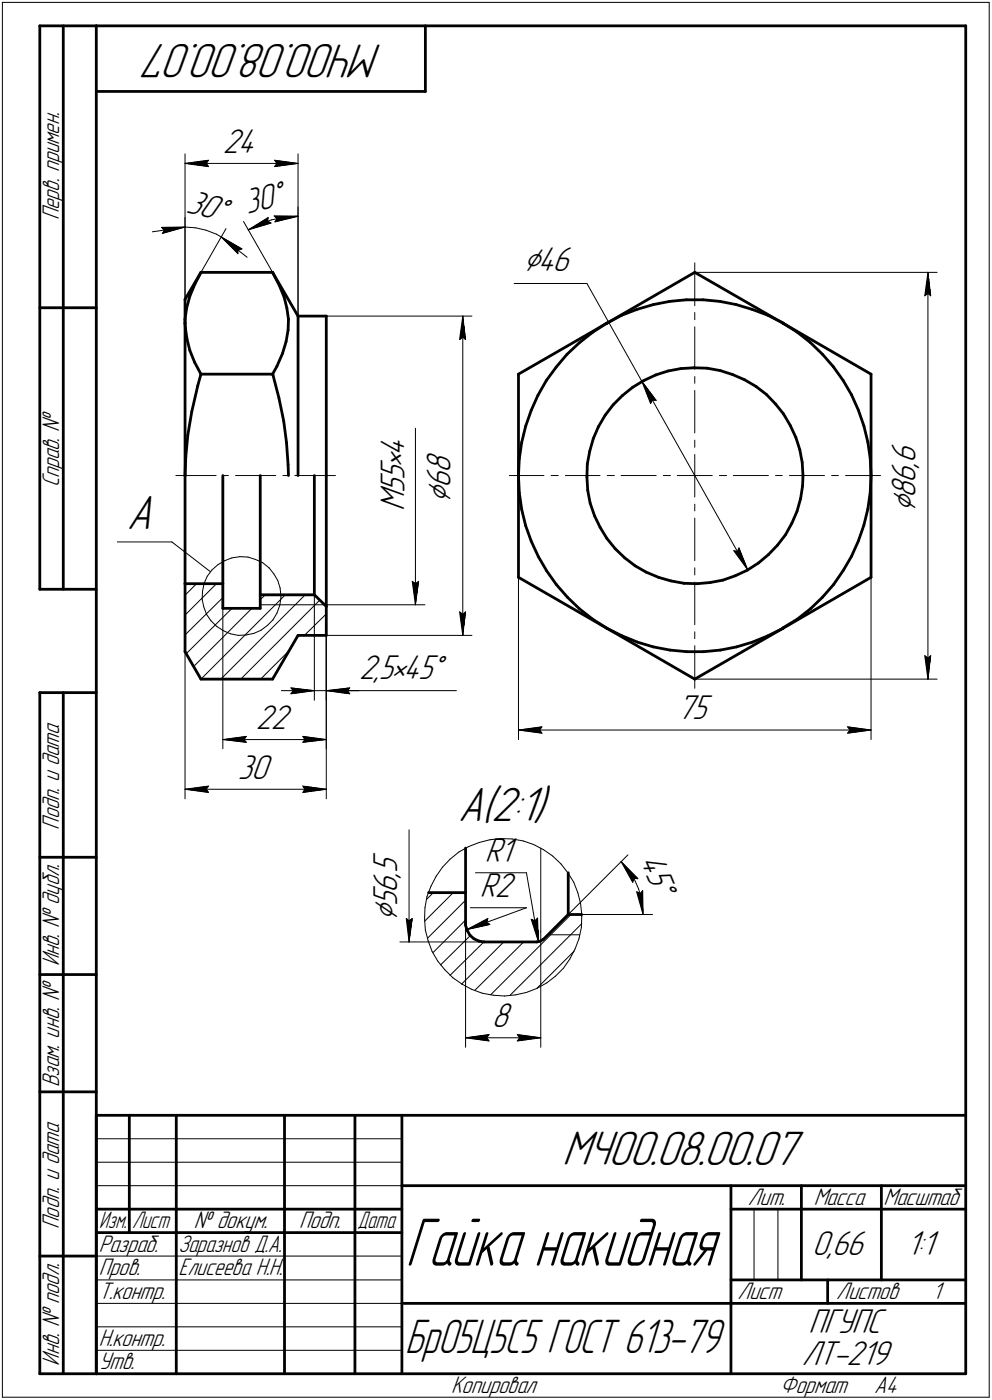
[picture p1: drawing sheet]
<svg xmlns="http://www.w3.org/2000/svg" width="211mm" height="298mm" viewBox="0 0 211 298" stroke-linecap="round" stroke-linejoin="round" font-family="sans-serif">
<g fill="none" stroke="#000" stroke-width=".21">
<path d="M.5 .5v297zM.5 .5h210zM210.5 .5v297zM39.4 34.8l5-.7zM39.4 34.8l5 .7zM39.4 34.8h24zM39.4 32.8v31zM43.9 34.8l.5 .7zM44.4 34.1l-.5 .7zM58.4 35.5l5-.7zM58.4 34.1l.5 .7zM58.4 34.1l5 .7z"/>
<path d="M58.9 34.8l-.5 .7zM63.4 32.8v34.5zM32.4 49.4l7-1.1zM34.4 48.4l5-.1zM34.4 48.4l.6 .6zM34.5 49.7l4.9-1.4zM35 49l-.5 .7zM39.4 48.3l2.3 .2zM39.4 46.3v22.5zM41.7 48.5l2.2 .5zM43.9 49l2.2 .9zM46.1 49.9l1 .6z"/>
<path d="M47.1 50.5l3.5 3.5zM47.1 50.5l4.4 2.5zM47.1 50.5l5.5 4.3zM48.1 48.7l-5.3 9.3zM50.6 53.3v.7zM50.6 53.3l.9-.3zM51.8 47.2l6.2 10.8zM52.8 48.9l4.3-2.6zM52.8 48.9l4.9-1.4zM52.8 48.9l2.4-1.1zM55.2 47.8l2.5-1zM56.9 47.1l.8 .4z"/>
<path d="M57.1 46.3l-.2 .8zM57.7 46.8l2.7-.5zM58.3 46l.6 .6zM58.3 46l5.1 .1zM58.5 47.2l4.9-1.1zM58.9 46.6l-.4 .6zM60.4 46.3l2.6-.2zM63 46.1h.4zM63.4 44.1v57.2zM147.8 56v9.1zM147.8 58h51.6zM197.4 58l.6 5z"/>
<path d="M197.4 58l-.6 5zM197.4 58v86.6zM69.4 67.3h31zM97.8 72.3l.7-.5zM98.5 67.3l.6 5zM98.5 71.8l.6 .5zM98.5 67.3l-.7 5zM98.5 67.3v68zM109.4 60.4h15.5zM124.9 60.4l11.7 20.8zM147.8 66.5v1.6zM147.8 69.6v9.1z"/>
<path d="M196.8 63l.6-.5zM197.4 62.5l.6 .5zM88.4 91.2v37.6zM136.6 81.2l3 4.1zM136.6 81.2l1.8 4.7zM136.6 81.2l22.5 40.1zM138.8 85.2l.8 .1zM138.8 85.2l-.4 .7zM147.8 80.2v1.4zM147.8 83.1v9.1zM147.8 93.7v1.5zM147.8 96.8v4.5z"/>
<path d="M25 115.4h11.6zM36.6 115.4l8.2 6.4zM37.4 101.3h8.6zM47.5 101.3h1.1zM47.8 119.4l1.6-.6zM49.4 118.8l1.7-.3zM50.1 101.3h8.6zM51.1 118.5l1.6 .1zM52.7 118.6l1.7 .5zM54.4 119.1l1.5 .7zM55.9 119.8l1.3 1.1zM60.2 101.3h1.1z"/>
<path d="M62.7 101.3h8.7zM108.4 101.3h7.3zM117.3 101.3h1.5zM120.3 101.3h7.4zM129.2 101.3h1.5zM132.2 101.3h7.4zM141.1 101.3h1.6zM144.1 101.3h3.7zM147.8 101.3h3.8zM147.8 110.3v9.1zM147.8 107.4v1.4zM147.8 101.3v4.5z"/>
<path d="M153.1 101.3h1.5zM156 101.3h7.5zM156.1 117.3l3 4zM156.1 117.3l.8 .1zM157.2 116.7l-.3 .7zM157.2 116.7l1.9 4.6zM165 101.3h1.5zM168 101.3h7.4zM177 101.3h1.4zM179.9 101.3h7.5zM39.4 135.2l8-7.9zM39.4 126.7l2.4-2.4z"/>
<path d="M39.4 138.8v31.3zM39.6 139.2l9.8-9.7zM43 127.6l.3 1.6zM43.1 125.9l-.1 1.7zM43.3 129.2l.6 1.6zM43.4 124.2l-.3 1.7zM43.9 130.8l1 1.4zM44.1 122.7l-.7 1.5zM44.9 132.2l1.2 1.1zM45.1 121.3l1.3-1.1zM45.1 121.3l-1 1.4zM46.1 124.3l-6.7 6.7z"/>
<path d="M46.1 133.3l1.4 1zM46.4 120.2l1.4-.8zM47.4 129.5v29.9zM47.5 134.3l1.5 .7zM49 135l1.7 .3zM50.7 135.3l1.6-.1zM52.3 135.2l1.7-.3zM54 134.9l1.5-.7zM55.4 128.8h13.7zM55.4 127.7l1.1-1zM55.5 134.2l1.4-1zM56.9 133.2l1.2-1.2z"/>
<path d="M57.2 120.9l1.1 1.3zM58.3 122.2l.8 1.4zM58.9 130.6l-.8 1.4zM59.1 123.6l.5 1.6zM59.5 128.9l-.6 1.7zM59.6 125.2l.2 1.7zM59.8 127.3l-.3 1.6zM59.8 126.9v.4zM64.8 135.3l4.6-4.6zM64.9 126.7l-17.9 17.9zM66.9 126.7v22.4zM68.1 127.8l-16.9 16.8z"/>
<path d="M69 135.3l.4-.3zM69.1 128.8h21.3zM69.4 135.3v13.8zM69.4 135.3v24.1zM69.4 135.3v34.8zM69.4 135.3h31zM87.7 123.8l.7 5zM87.7 123.8l.7 .5zM88.4 124.3l.7-.5zM89.1 123.8l-.7 5zM97.8 130.3l.7 5zM97.8 130.3l.7 .5z"/>
<path d="M98.5 130.8l.6-.5zM99.1 130.3l-.6 5zM110.3 122.9v34.6zM147.8 137.5v9.1zM147.8 134.5v1.5zM147.8 124v9zM147.8 120.9v1.5zM185.3 122.9v34.6zM196.8 139.6l.6 5zM196.8 139.6l.6 .5zM198 139.6l-.6 5zM41.2 141.9l12.4-12.4z"/>
<path d="M42.8 144.6l17.9-17.9zM47.4 157.5l5-.7zM47.4 157.5l5 .6zM47.4 157.5h22zM51.9 157.5l.5 .6zM52.4 156.8l-.5 .7zM55.5 144.6l6-6zM59.9 147.1h7zM61.9 146.5l5 .6zM61.9 146.5l.5 .6zM61.9 147.7l5-.6zM62.4 147.1l-.5 .6z"/>
<path d="M64.4 158.1l5-.6zM64.4 156.8l.5 .7zM64.4 156.8l5 .7zM64.9 157.5l-.5 .6zM66.9 147.1h2.5zM69.4 147.1l5 .6zM69.4 147.1l5-.6zM69.4 147.1h7zM69.4 147.1h5zM73.9 147.1l.5 .6zM74.4 146.5l-.5 .6zM74.4 147.1h22.7z"/>
<path d="M110.3 155.4l5-.6zM110.3 155.4l5 .7zM110.3 155.4h75zM114.8 155.4l.5 .7zM115.3 154.8l-.5 .6zM147.8 144.6h51.6zM180.3 156.1l5-.7zM180.3 154.8l.5 .6zM180.3 154.8l5 .6zM180.8 155.4l-.5 .7zM197.4 140.1l.6-.5zM39.4 168.1l5-.7z"/>
<path d="M39.4 168.1l5 .6zM39.4 168.1h30zM43.9 168.1l.5 .6zM44.4 167.4l-.5 .7zM64.4 168.7l5-.6zM64.4 167.4l.5 .7zM64.4 167.4l5 .7zM64.9 168.1l-.5 .6zM87 176.7v23.9zM101.9 179.4l2.3-.6zM104.2 178.8l2.4-.2zM106.6 178.6h2.4z"/>
<path d="M109 178.6l2.3 .5zM111.3 179.1l2.2 .7zM113.5 179.8l2.2 1.1zM86.4 195.6l.6 5zM86.4 195.6l.6 .5zM87 196.1l.7-.5zM87.7 195.6l-.7 5zM90.3 195.7l.2 2.3zM90.3 196.2l6.1-6.1zM90.4 193.3l-.1 2.4zM90.5 198l.6 2.3zM90.8 191.5l1.4-1.4z"/>
<path d="M90.8 190.9l-.4 2.4zM90.9 199.8l8.2-8.1zM91.7 188.7l-.9 2.2zM92.8 186.6l-1.1 2.1zM94.1 184.7l-1.3 1.9zM95.8 183l1.8-1.6zM95.8 183l-1.7 1.7zM97.6 181.4l2.1-1.1zM99.1 196.6v26.4zM99.3 198l4.5-2.4zM99.3 198l4.9-1.2zM99.3 198l12.7-4.7z"/>
<path d="M99.7 180.3l2.2-.9zM100.1 193.3h11.9zM101.2 185.8h10.8zM103.5 196.4l.7 .4zM103.8 195.6l-.3 .8zM112 185.8l2.6 14.7zM113 195.7l1.6 4.8zM113 195.7l.8 .4zM113.8 196.1l.6-.6zM114.4 195.5l.2 5zM115.1 180.6v17.8zM115.1 198.4v24.6z"/>
<path d="M115.7 180.9l1.9 1.4zM115.7 200l17.9-18zM116.6 199.1h6.8zM117.6 182.3l1.8 1.7zM119.4 184l1.4 1.8zM120.8 185.8l1.3 2.1zM122.1 187.9l.8 2.2zM122.9 190.1l.6 2.3zM123.2 199.9l-.9 2.2zM123.5 192.4l.3 2.3zM123.7 197.5l-.5 2.4zM123.8 195.2l-.1 2.3z"/>
<path d="M123.8 194.7v.5zM123.8 194.7h15.1zM132.2 183.5l3.5 3.6zM132.2 183.5l2.4 4.4zM132.2 183.5l1.5 1.8zM133.7 185.3l1.3 1.9zM134.9 187l.8 .1zM134.9 187l-.3 .9zM135 187.2l.9 2.1zM135.5 189.9l1.3 4.8zM135.5 189.9l.7 .3zM135.9 189.3l.6 2.2z"/>
<path d="M136.5 191.5l.3 2.3zM136.7 189.7l-.5 .5zM136.7 189.7l.1 5zM136.8 193.8v.9zM85.1 200.6h17.9zM91.1 200.3l.8 2.3zM91.9 202.6l1.2 2zM92.1 202.9l7-7zM93.1 204.6l1.6 1.9zM93.7 205.5l6.4-6.3zM94.7 206.5l1.7 1.7zM95.8 207.7l7.2-7.1z"/>
<path d="M96.4 208.2l1.9 1.3zM98.2 209.5l9-8.9zM98.3 209.5l2 1.2zM100.3 210.7l2.3 .8zM101 210.9l10.4-10.3zM102.6 211.5l2.4 .4zM104.4 211.8l17.1-17.1zM105 211.9l2.4 .2zM107.4 212.1l2.3-.3zM108.5 212l15.3-15.3zM109.7 211.8l2.3-.5zM112 211.3l2.2-.8z"/>
<path d="M114.2 210.5l2.1-1.2zM114.3 210.4l7.9-7.9zM116.3 209.3l1.9-1.4zM119.9 206.2l-1.7 1.7zM121.2 204.2l-1.3 2zM122.3 202.1l-1.1 2.1zM99.1 221l5-.7zM99.1 221l5 .7zM99.1 221h16zM103.5 221l.6 .7zM104.1 220.3l-.6 .7zM110.1 221.7l5-.7z"/>
<path d="M110.1 220.3l.5 .7zM110.1 220.3l5 .7zM110.6 221l-.5 .7zM20.5 247.5h65zM20.5 252.5h65zM20.5 242.5h65zM160.4 257.5v15zM165.5 257.5v15zM20.5 267.5h65zM20.5 272.5h65zM20.5 277.5h65zM.5 297.5h210z"/>
<path d="M20.5 282.5h65zM20.5 287.5h65z"/>
</g>
<g fill="none" stroke="#000" stroke-width=".59">
<path d="M8.5 5.5v120zM8.5 5.5h12zM13.5 5.5v120zM20.5 5.5v287zM20.5 5.5h185zM20.5 19.5h70zM90.5 5.5v14zM205.5 5.5v287zM42.8 58l-3.4 5.8zM42.8 58h15.2zM42.8 58l-1.3 2.5zM58 58l5.4 9.3z"/>
<path d="M58 58l.1 .2zM58.1 58.2l1.3 2.6zM147.8 58l18.8 10.8zM8.5 65.5h12zM39.4 68.8v32.5zM39.4 63.8v5zM39.4 68.8l.1 1.1zM39.4 68v.8zM39.5 69.9l.3 2.3zM39.7 65.6l-.3 2.4zM39.8 72.2l.6 2.4zM40.4 74.6l1 2.5z"/>
<path d="M40.4 63.1l-.7 2.5zM41.4 77.1l1.4 2.6zM41.5 60.5l-1.1 2.6zM42.8 79.7h15.2zM42.8 79.7l-.7 2.4zM58 79.7l.1 .1zM58.1 79.8l1.3 5zM58.9 78l-.9 1.7zM59.4 60.8l1.1 2.4zM60.1 75.3l-1.2 2.7zM60.5 63.2l.5 2.4zM60.9 72.7l-.8 2.6z"/>
<path d="M61 65.6l.4 2.4zM61.3 70.3l-.4 2.4zM61.4 68l-.1 2.3zM63.4 67.3h6zM63.4 67.3v34zM69.4 67.3v34zM110.3 79.7v21.6zM110.3 79.7l18.8-10.9zM118.4 78.1l-2.2 2.9zM120.6 75.4l-2.2 2.7zM120.6 75.4l2.7-2.4zM123.3 73l2.8-2.2z"/>
<path d="M126.1 70.8l2.9-2zM129 68.8h.1M129.1 68.8l3.1-1.7zM129.1 68.8l18.7-10.8zM132.2 67.1l3.4-1.2zM135.6 65.9l3.4-1zM139 64.9l3.5-.7zM139.5 79.8l2.7-.8zM142.2 79l2.7-.5zM142.5 64.2l3.5-.4zM144.9 78.5l2.8-.2zM146 63.8h3.6z"/>
<path d="M147.7 78.3l2.8 .1zM149.6 63.8l3.6 .4zM150.5 78.4l2.7 .5zM153.2 64.2l3.4 .7zM153.2 78.9l2.7 .9zM155.9 79.8l2.5 1.1zM156.6 64.9l3.4 1zM160 65.9l3.4 1.2zM163.4 67.1l3.1 1.6zM166.5 68.7l.1 .1zM166.6 68.8l3 1.9zM166.6 68.8l18.7 10.9z"/>
<path d="M169.6 70.7l2.8 2.2zM172.4 72.9l2.6 2.5zM175 75.4l2.3 2.7zM177.3 78.1l2.1 2.9zM185.3 79.7v21.6zM39.5 97.2l-.1 4.1zM40 92.6l-.5 4.6zM40.8 87.6l-.8 5zM42.1 82.1l-1.3 5.5zM59.4 84.8l1 4.9zM60.4 89.7l.6 4.5zM61 94.2l.3 4.8z"/>
<path d="M61.3 99l.1 2.3zM110.5 97.7l-.2 3.6zM111 94.2l-.5 3.5zM111.8 90.8l-.8 3.4zM113 87.4l-1.2 3.4zM114.5 84.2l-1.5 3.2zM116.2 81l-1.7 3.2zM125 98.8l-.1 2.8zM125.5 96.1l-.5 2.7zM126.2 93.4l-.7 2.7zM127.3 90.8l-1.1 2.6zM128.8 88.4l-1.5 2.4z"/>
<path d="M130.5 86.2l-1.7 2.2zM132.4 84.2l2.2-1.7zM132.4 84.2l-1.9 2zM134.6 82.5l2.4-1.5zM137 81l2.5-1.2zM158.4 80.9l2.5 1.4zM160.9 82.3l2.2 1.7zM163.1 84l1.9 2zM165 86l1.7 2.1zM166.7 88.1l1.4 2.5zM168.1 90.6l1.2 2.5zM169.3 93.1l.9 2.7z"/>
<path d="M170.2 95.8l.5 2.7zM170.7 98.5l.2 2.8zM179.4 81l1.8 3.1zM181.2 84.1l1.4 3.2zM182.6 87.3l1.2 3.4zM183.8 90.7l.9 3.4zM184.7 94.1l.5 3.5zM185.2 97.6l.1 3.7zM39.4 101.3v23zM47.4 101.3v23zM55.4 101.3v25.4zM66.9 101.3v25.4z"/>
<path d="M69.4 101.3v27.8zM110.3 101.3l.2 3.6zM110.3 101.3h.1M110.3 101.3v21.6zM110.5 104.9l.5 3.6zM111 108.5l.8 3.4zM111.8 111.9l1.2 3.3zM113 115.2l1.6 3.3zM114.6 118.5l1.7 3.1zM124.9 101.6l.2 2.8zM125.1 104.4l.5 2.7zM125.6 107.1l.9 2.7z"/>
<path d="M126.5 109.8l1.2 2.5zM127.7 112.3l1.4 2.3zM129.1 114.6l1.8 2.2zM130.9 116.8l2 2zM132.9 118.8l2.2 1.7zM161.4 119.9l2.1-1.8zM165.4 116.1l-1.9 2zM167.1 113.9l-1.7 2.2zM168.5 111.4l-1.4 2.5zM169.6 108.9l-1.1 2.5zM170.3 106.2l-.7 2.7zM170.8 103.5l-.5 2.7z"/>
<path d="M170.9 101.3l-.1 2.2zM181.2 118.4l-1.8 3.1zM182.6 115.2l-1.4 3.2zM183.8 111.8l-1.2 3.4zM184.7 108.4l-.9 3.4zM185.2 104.8l-.5 3.6zM185.3 101.3l-.1 3.5zM185.3 101.3v21.6zM8.5 125.5h12zM39.4 138.8l3.4 5.8zM39.4 124.3v14.5zM39.4 124.3h8z"/>
<path d="M47.4 124.3v5.2zM47.4 129.5h8zM55.4 126.7v2.8zM55.4 126.7h11.5zM63.4 135.3h6zM63.4 135.3l-5.4 9.3zM66.9 126.7l2.5 2.4zM69.4 129.1v6.2zM110.3 122.9l18.8 10.9zM116.3 121.6l2.1 2.9zM118.4 124.5l2.3 2.7zM120.7 127.2l2.6 2.4z"/>
<path d="M123.3 129.6l2.8 2.2zM126.1 131.8l3 2zM129.1 133.8l3.2 1.6zM129.1 133.8l18.7 10.8zM132.3 135.4l3.3 1.3zM135.1 120.5l2.4 1.3zM135.6 136.7l3.4 1.1zM137.5 121.8l2.6 1.1zM139 137.8l3.6 .6zM140.1 122.9l2.6 .8zM142.6 138.4l3.5 .4zM142.7 123.7l2.8 .5z"/>
<path d="M145.5 124.2l2.8 .1zM146.1 138.8h3.6zM148.3 124.3l2.8-.3zM149.7 138.8l3.5-.4zM151.1 124l2.7-.5zM153.2 138.4l3.5-.6zM153.8 123.5l2.7-.9zM156.5 122.6l2.5-1.2zM156.7 137.8l3.4-1.1zM159 121.4l2.4-1.5zM160.1 136.7l3.3-1.3zM163.4 135.4l3.2-1.6z"/>
<path d="M166.6 133.7l3.1-1.9zM166.6 133.7h.1M166.6 133.8l18.7-10.9zM169.7 131.8l2.8-2.2zM172.5 129.6l2.5-2.4zM177.4 124.5l-2.4 2.7zM179.4 121.5l-2 3zM8.5 147.5v145zM8.5 147.5h12zM13.5 147.5v145zM42.8 144.6h15.2zM147.8 144.6l18.8-10.8z"/>
<path d="M8.5 182.5h12zM91.2 190.1h7.9zM99.1 190.1v6.5zM99.1 180.6v9.5zM99.1 197l.3 1.1zM99.1 196.6v.4zM99.4 198.1l.6 1zM100 199.1l.8 .8zM100.8 199.9l1.1 .5zM120.9 194.7h2.9zM120.9 194.7l-5.2 5.3zM120.9 185.8v8.9z"/>
<path d="M8.5 207.5h12zM101.9 200.4l1.1 .2zM103 200.6h11.2zM114.2 200.6l.8-.2zM115 200.4l.7-.4zM8.5 232.5h12zM20.5 237.5h185zM20.5 237.5v55zM27.5 237.5v25zM37.5 237.5v55zM60.5 237.5v55zM75.5 237.5v55z"/>
<path d="M85.5 237.5v55zM20.5 257.5h65zM85.5 252.5h120zM155.5 252.5v40zM155.5 257.5h15zM170.5 252.5v20zM170.5 257.5h35zM187.5 252.5v20zM8.5 267.5h12zM20.5 262.5h65zM85.5 277.5h70zM155.5 277.5h50z"/>
<path d="M155.5 272.5h50zM176.1 272.5v5zM8.5 292.5h12zM20.5 292.5h185z"/>
</g>
<g fill="#000" stroke="#000" stroke-width=".21">
<path d="M39.4 34.8h4.5zM40 34.9h3.9zM40.6 35h3.4zM41.3 35.1h2.8zM41.9 35.1h2.2zM42.5 35.2h1.7zM43.2 35.3h1.1zM43.8 35.4h.6z"/>
<path d="M43.8 34.2h.6zM43.2 34.3h1.1zM42.5 34.4h1.7zM41.9 34.5h2.2zM41.3 34.5h2.8zM40.6 34.6h3.4zM40 34.7h3.9z"/>
<path d="M58.5 34.2h.6zM58.6 34.3h1.1zM58.7 34.4h1.7zM58.7 34.5h2.3zM58.8 34.5h2.8zM58.8 34.6h3.4zM58.9 34.7h3.9z"/>
<path d="M58.9 34.8h4.5zM58.9 34.9h3.9zM58.8 35h3.4zM58.8 35.1h2.8zM58.7 35.1h2.3zM58.7 35.2h1.7zM58.6 35.3h1.1zM58.5 35.4h.6z"/>
<path d="M34.4 48.4h4.5zM34.5 48.5h3.8zM34.5 48.6h3.3zM34.6 48.7h2.6zM34.7 48.8h2zM34.8 48.9h1.3zM34.9 48.9h.7z"/>
<path d="M38.9 48.4h.2zM38.3 48.5h.5zM37.8 48.6h.7zM37.2 48.7h1zM36.7 48.8h1.2zM36.1 48.9h1.5zM35.6 48.9h1.7zM35 49h2zM35 49.1h1.7zM34.9 49.2h1.5zM34.9 49.3h1.2zM34.8 49.4h1zM34.7 49.4h.8zM34.7 49.5h.5zM34.6 49.6h.3z"/>
<path d="M47.4 50.8h.2zM47.5 50.9h.2zM47.6 51h.2zM47.7 51.1h.1zM47.8 51.1h.2zM47.8 51.2h.3zM47.9 51.3h.3zM48 51.4h.3zM48.1 51.5h.3zM48.2 51.6h.3zM48.3 51.6h.3zM48.3 51.7h.5zM48.4 51.8h.5zM48.5 51.9h.4zM48.6 52h.4zM48.7 52.1h.5zM48.8 52.2h.5zM48.9 52.2h.5zM48.9 52.3h.5zM49 52.4h.6zM49.1 52.5h.6zM49.2 52.6h.6zM49.3 52.7h.7zM49.4 52.7h.6zM49.4 52.8h.7zM49.5 52.9h.7zM49.6 53h.8zM49.7 53.1h.8zM49.8 53.2h.7zM49.9 53.3h.7zM50 53.3h.6zM50 53.4h.6zM50.1 53.5h.5zM50.2 53.6h.4zM50.3 53.7h.3zM50.4 53.8h.2zM50.5 53.8h.1z"/>
<path d="M47.4 50.7h.2zM47.7 50.9h.1zM47.8 51h.2zM47.8 51.1h.4zM48 51.1h.3zM48.1 51.2h.3zM48.2 51.3h.4zM48.3 51.4h.5zM48.4 51.5h.5zM48.5 51.6h.5zM48.6 51.6h.6zM48.8 51.7h.5zM48.9 51.8h.5zM48.9 51.9h.7zM49 52h.8zM49.2 52.1h.7zM49.3 52.2h.7zM49.4 52.2h.8zM49.4 52.3h1zM49.6 52.4h.9zM49.7 52.5h.9zM49.8 52.6h1zM50 52.7h1zM50 52.7h1.1zM50.1 52.8h1.1zM50.2 52.9h1.2zM50.4 53h1.1zM50.5 53.1h.7zM50.5 53.2h.5z"/>
<path d="M56.7 47.2h.4zM56.6 47.2h.6zM56.4 47.3h1zM56.2 47.4h1.4zM56 47.5h1.7zM55.8 47.6h1.6zM55.6 47.7h1.5zM55.5 47.8h1.3zM55.3 47.8h1.3zM55.1 47.9h1.2zM54.9 48h1.1zM54.7 48.1h1zM54.5 48.2h1zM54.4 48.3h.7zM54.2 48.3h.7zM54 48.4h.6zM53.8 48.5h.5zM53.6 48.6h.4zM53.4 48.7h.4zM53.3 48.8h.1z"/>
<path d="M56.8 46.5h.3zM56.7 46.6h.4zM56.6 46.7h.5zM56.4 46.7h.6zM56.3 46.8h.7zM56.1 46.9h.9zM56 47h1zM55.9 47.1h1zM55.7 47.2h1zM55.6 47.2h1zM55.5 47.3h.9zM55.4 47.4h.8zM55.2 47.5h.8zM55 47.6h.8zM54.9 47.7h.7zM54.8 47.8h.7zM54.6 47.8h.7zM54.5 47.9h.6zM54.4 48h.5zM54.3 48.1h.4zM54.1 48.2h.4zM53.9 48.3h.5zM53.8 48.3h.4zM53.7 48.4h.3zM53.6 48.5h.2zM53.4 48.6h.2zM53.3 48.7h.1z"/>
<path d="M58.4 46.1h5zM58.5 46.1h4.2zM58.6 46.2h3.4zM58.7 46.3h2.5zM58.8 46.4h1.7zM58.8 46.5h.9z"/>
<path d="M62.7 46.1h.4zM62 46.2h.7zM61.2 46.3h1.2zM60.5 46.4h1.6zM59.7 46.5h2zM58.9 46.6h2.5zM58.9 46.7h2.1zM58.8 46.7h1.8zM58.8 46.8h1.5zM58.8 46.9h1.1zM58.7 47h.9zM58.7 47.1h.6zM58.6 47.2h.3z"/>
<path d="M197.3 59.3h.1zM197.3 59.4h.1zM197.3 59.4h.1zM197.3 59.5h.1zM197.3 59.6h.1zM197.3 59.7h.1zM197.3 59.8h.1zM197.3 59.9h.1zM197.2 59.9h.2zM197.2 60h.2zM197.2 60.1h.2zM197.2 60.2h.2zM197.2 60.3h.2zM197.2 60.4h.2zM197.2 60.5h.2zM197.1 60.5h.3zM197.1 60.6h.3zM197.1 60.7h.3zM197.1 60.8h.3zM197.1 60.9h.3zM197.1 61h.3zM197.1 61h.3zM197 61.1h.4zM197 61.2h.4zM197 61.3h.4zM197 61.4h.4zM197 61.5h.4zM197 61.6h.4zM197 61.6h.4zM197 61.7h.4zM196.9 61.8h.5zM196.9 61.9h.5zM196.9 62h.5zM196.9 62.1h.5zM196.9 62.1h.5zM196.9 62.2h.5zM196.9 62.3h.5zM196.8 62.4h.6zM196.8 62.5h.6zM196.8 62.6h.6zM196.8 62.7h.5zM196.8 62.7h.3zM196.8 62.8h.2z"/>
<path d="M197.4 58.8h.2zM197.4 58.8h.2zM197.4 58.9h.2zM197.4 59h.2zM197.4 59.1h.2zM197.4 59.2h.2zM197.4 59.3h.2zM197.4 59.4h.2zM197.4 59.4h.3zM197.4 59.5h.3zM197.4 59.6h.3zM197.4 59.7h.3zM197.4 59.8h.3zM197.4 59.9h.3zM197.4 59.9h.3zM197.4 60h.3zM197.4 60.1h.3zM197.4 60.2h.4zM197.4 60.3h.4zM197.4 60.4h.4zM197.4 60.5h.4zM197.4 60.5h.4zM197.4 60.6h.4zM197.4 60.7h.4zM197.4 60.8h.4zM197.4 60.9h.5zM197.4 61h.5zM197.4 61h.5zM197.4 61.1h.5zM197.4 61.2h.5zM197.4 61.3h.5zM197.4 61.4h.5zM197.4 61.5h.5zM197.4 61.6h.5zM197.4 61.6h.6zM197.4 61.7h.6zM197.4 61.8h.6zM197.4 61.9h.6zM197.4 62h.6zM197.4 62.1h.6zM197.4 62.1h.6zM197.4 62.2h.6zM197.4 62.3h.6zM197.4 62.4h.6zM197.4 62.5h.6zM197.6 62.6h.4zM197.7 62.7h.3zM197.8 62.7h.2zM197.9 62.8h.1z"/>
<path d="M98.3 68.6h.2zM98.3 68.7h.2zM98.3 68.7h.2zM98.3 68.8h.2zM98.3 68.9h.2zM98.3 69h.2zM98.3 69.1h.2zM98.3 69.2h.2zM98.2 69.3h.3zM98.2 69.3h.3zM98.2 69.4h.3zM98.2 69.5h.3zM98.2 69.6h.3zM98.2 69.7h.3zM98.2 69.8h.3zM98.1 69.8h.4zM98.1 69.9h.4zM98.1 70h.4zM98.1 70.1h.4zM98.1 70.2h.4zM98.1 70.3h.4zM98.1 70.4h.4zM98 70.4h.5zM98 70.5h.5zM98 70.6h.5zM98 70.7h.5zM98 70.8h.5zM98 70.9h.5zM98 71h.5zM98 71h.5zM98 71.1h.5zM98 71.2h.5zM98 71.3h.5zM98 71.4h.5zM98 71.5h.5zM98 71.5h.5zM98 71.6h.5zM97.9 71.7h.6zM97.9 71.8h.6zM97.9 71.9h.5zM97.9 72h.4zM97.9 72.1h.2zM97.9 72.1h.1z"/>
<path d="M98.5 68.1h.1zM98.5 68.2h.1zM98.5 68.2h.1zM98.5 68.3h.1zM98.5 68.4h.1zM98.5 68.5h.1zM98.5 68.6h.1zM98.5 68.7h.1zM98.5 68.7h.2zM98.5 68.8h.2zM98.5 68.9h.2zM98.5 69h.2zM98.5 69.1h.2zM98.5 69.2h.2zM98.5 69.3h.2zM98.5 69.3h.2zM98.5 69.4h.2zM98.5 69.5h.3zM98.5 69.6h.3zM98.5 69.7h.3zM98.5 69.8h.3zM98.5 69.8h.3zM98.5 69.9h.3zM98.5 70h.3zM98.5 70.1h.3zM98.5 70.2h.4zM98.5 70.3h.4zM98.5 70.4h.4zM98.5 70.4h.4zM98.5 70.5h.4zM98.5 70.6h.4zM98.5 70.7h.4zM98.5 70.8h.4zM98.5 70.9h.4zM98.5 71h.5zM98.5 71h.5zM98.5 71.1h.5zM98.5 71.2h.5zM98.5 71.3h.5zM98.5 71.4h.5zM98.5 71.5h.5zM98.5 71.5h.5zM98.5 71.6h.6zM98.5 71.7h.6zM98.5 71.8h.6zM98.6 71.9h.5zM98.7 72h.4zM98.8 72.1h.3zM98.9 72.1h.2z"/>
<path d="M136.9 82h.2zM137 82.1h.2zM137 82.2h.2zM137.1 82.3h.1zM137.1 82.4h.1zM137.1 82.5h.2zM137.2 82.5h.1zM137.2 82.6h.2zM137.2 82.7h.2zM137.2 82.8h.3zM137.2 82.9h.4zM137.3 83h.3zM137.3 83.1h.4zM137.4 83.1h.3zM137.4 83.2h.4zM137.4 83.3h.4zM137.5 83.4h.3zM137.5 83.5h.3zM137.5 83.6h.4zM137.6 83.7h.4zM137.6 83.7h.4zM137.7 83.8h.4zM137.7 83.9h.4zM137.7 84h.5zM137.8 84.1h.4zM137.8 84.2h.5zM137.8 84.2h.5zM137.8 84.3h.5zM137.8 84.4h.6zM137.9 84.5h.5zM137.9 84.6h.6zM138 84.7h.5zM138 84.8h.6zM138 84.8h.6zM138.1 84.9h.6zM138.1 85h.6zM138.2 85.1h.6zM138.2 85.2h.6zM138.2 85.3h.6zM138.3 85.3h.5zM138.3 85.4h.4zM138.3 85.5h.4zM138.3 85.6h.3zM138.3 85.7h.3z"/>
<path d="M136.9 81.8h.2zM137 82h.2zM137.1 82h.1zM137.2 82.1h.1zM137.2 82.2h.1zM137.2 82.3h.2zM137.2 82.4h.3zM137.3 82.5h.3zM137.3 82.5h.3zM137.4 82.6h.3zM137.4 82.7h.4zM137.5 82.8h.3zM137.6 82.9h.2zM137.6 83h.3zM137.7 83.1h.3zM137.7 83.1h.4zM137.8 83.2h.3zM137.8 83.3h.4zM137.8 83.4h.5zM137.8 83.5h.5zM137.9 83.6h.4zM138 83.7h.4zM138 83.7h.5zM138.1 83.8h.5zM138.1 83.9h.5zM138.2 84h.5zM138.2 84.1h.6zM138.3 84.2h.6zM138.3 84.2h.6zM138.3 84.3h.6zM138.4 84.4h.6zM138.4 84.5h.7zM138.5 84.6h.6zM138.5 84.7h.7zM138.6 84.8h.7zM138.6 84.8h.8zM138.7 84.9h.7zM138.7 85h.7zM138.8 85.1h.7zM138.8 85.2h.8z"/>
<path d="M156.2 117.3h.3zM156.3 117.4h.6zM156.4 117.5h.6zM156.4 117.6h.7zM156.5 117.7h.6zM156.5 117.8h.6zM156.6 117.9h.5zM156.6 117.9h.6zM156.7 118h.5zM156.8 118.1h.5zM156.9 118.2h.5zM156.9 118.3h.5zM157 118.4h.5zM157.1 118.4h.4zM157.1 118.5h.5zM157.1 118.6h.5zM157.2 118.7h.4zM157.3 118.8h.4zM157.3 118.9h.4zM157.4 119h.4zM157.5 119h.3zM157.6 119.1h.3zM157.6 119.2h.3zM157.6 119.3h.4zM157.7 119.4h.3zM157.7 119.5h.4zM157.8 119.5h.4zM157.9 119.6h.3zM158 119.7h.2zM158 119.8h.2zM158.1 119.9h.2zM158.2 120h.1zM158.2 120.1h.2zM158.2 120.1h.3zM158.3 120.2h.2zM158.4 120.3h.2zM158.4 120.4h.2zM158.5 120.5h.2zM158.7 120.7h.1z"/>
<path d="M157.1 116.9h.3zM157.1 117h.3zM157.1 117.1h.3zM157.1 117.2h.4zM157 117.3h.5zM157 117.3h.6zM156.9 117.4h.7zM157 117.5h.6zM157.1 117.6h.5zM157.1 117.7h.5zM157.1 117.8h.6zM157.1 117.9h.6zM157.2 117.9h.5zM157.2 118h.6zM157.3 118.1h.5zM157.4 118.2h.5zM157.4 118.3h.5zM157.5 118.4h.4zM157.5 118.4h.5zM157.6 118.5h.4zM157.6 118.6h.5zM157.6 118.7h.5zM157.7 118.8h.4zM157.7 118.9h.5zM157.8 119h.4zM157.8 119h.4zM157.9 119.1h.3zM157.9 119.2h.3zM158 119.3h.3zM158 119.4h.3zM158.1 119.5h.3zM158.2 119.5h.2zM158.2 119.6h.2zM158.2 119.7h.3zM158.2 119.8h.3zM158.3 119.9h.3zM158.3 120h.3zM158.4 120.1h.2zM158.5 120.1h.2zM158.5 120.2h.2zM158.6 120.3h.1zM158.6 120.4h.1zM158.7 120.6h.1z"/>
<path d="M87.8 124h.2zM87.8 124h.3zM87.8 124.1h.4zM87.8 124.2h.5zM87.8 124.3h.6zM87.8 124.4h.6zM87.9 124.5h.5zM87.9 124.5h.5zM87.9 124.6h.5zM87.9 124.7h.5zM87.9 124.8h.5zM87.9 124.9h.5zM87.9 125h.5zM88 125.1h.4zM88 125.1h.4zM88 125.2h.4zM88 125.3h.4zM88 125.4h.4zM88 125.5h.4zM88 125.6h.4zM88 125.6h.4zM88.1 125.7h.3zM88.1 125.8h.3zM88.1 125.9h.3zM88.1 126h.3zM88.1 126.1h.3zM88.1 126.2h.3zM88.1 126.2h.3zM88.1 126.3h.3zM88.1 126.4h.3zM88.1 126.5h.3zM88.1 126.6h.3zM88.1 126.7h.3zM88.1 126.7h.3zM88.1 126.8h.3zM88.2 126.9h.2zM88.2 127h.2zM88.2 127.1h.2zM88.2 127.2h.2zM88.2 127.3h.2zM88.2 127.3h.2zM88.2 127.4h.2zM88.2 127.5h.2z"/>
<path d="M88.9 124h.2zM88.7 124h.4zM88.6 124.1h.5zM88.6 124.2h.5zM88.4 124.3h.7zM88.4 124.4h.7zM88.4 124.5h.6zM88.4 124.5h.6zM88.4 124.6h.6zM88.4 124.7h.6zM88.4 124.8h.6zM88.4 124.9h.6zM88.4 125h.6zM88.4 125.1h.5zM88.4 125.1h.5zM88.4 125.2h.5zM88.4 125.3h.5zM88.4 125.4h.5zM88.4 125.5h.5zM88.4 125.6h.5zM88.4 125.6h.5zM88.4 125.7h.4zM88.4 125.8h.4zM88.4 125.9h.4zM88.4 126h.4zM88.4 126.1h.4zM88.4 126.2h.4zM88.4 126.2h.4zM88.4 126.3h.3zM88.4 126.4h.3zM88.4 126.5h.3zM88.4 126.6h.3zM88.4 126.7h.3zM88.4 126.7h.3zM88.4 126.8h.3zM88.4 126.9h.2zM88.4 127h.2zM88.4 127.1h.2zM88.4 127.2h.2zM88.4 127.3h.2zM88.4 127.3h.2zM88.4 127.4h.2zM88.4 127.5h.2zM88.4 127.6h.2zM88.4 127.7h.2zM88.4 127.8h.2zM88.4 127.8h.2zM88.4 127.9h.2zM88.4 128h.2zM88.4 128.1h.2z"/>
<path d="M97.9 130.5h.1zM97.9 130.6h.2zM97.9 130.6h.4zM97.9 130.7h.5zM97.9 130.8h.6zM97.9 130.9h.6zM98 131h.5zM98 131.1h.5zM98 131.1h.5zM98 131.2h.5zM98 131.3h.5zM98 131.4h.5zM98 131.5h.5zM98 131.6h.5zM98 131.7h.5zM98 131.7h.5zM98 131.8h.5zM98 131.9h.5zM98 132h.5zM98 132.1h.5zM98 132.2h.5zM98.1 132.2h.4zM98.1 132.3h.4zM98.1 132.4h.4zM98.1 132.5h.4zM98.1 132.6h.4zM98.1 132.7h.4zM98.1 132.8h.4zM98.2 132.8h.3zM98.2 132.9h.3zM98.2 133h.3zM98.2 133.1h.3zM98.2 133.2h.3zM98.2 133.3h.3zM98.2 133.3h.3zM98.3 133.4h.2zM98.3 133.5h.2zM98.3 133.6h.2zM98.3 133.7h.2zM98.3 133.8h.2zM98.3 133.9h.2zM98.3 133.9h.2zM98.3 134h.2z"/>
<path d="M98.9 130.5h.2zM98.8 130.6h.3zM98.7 130.6h.4zM98.6 130.7h.5zM98.5 130.8h.6zM98.5 130.9h.6zM98.5 131h.6zM98.5 131.1h.5zM98.5 131.1h.5zM98.5 131.2h.5zM98.5 131.3h.5zM98.5 131.4h.5zM98.5 131.5h.5zM98.5 131.6h.5zM98.5 131.7h.5zM98.5 131.7h.4zM98.5 131.8h.4zM98.5 131.9h.4zM98.5 132h.4zM98.5 132.1h.4zM98.5 132.2h.4zM98.5 132.2h.4zM98.5 132.3h.4zM98.5 132.4h.4zM98.5 132.5h.3zM98.5 132.6h.3zM98.5 132.7h.3zM98.5 132.8h.3zM98.5 132.8h.3zM98.5 132.9h.3zM98.5 133h.3zM98.5 133.1h.3zM98.5 133.2h.2zM98.5 133.3h.2zM98.5 133.3h.2zM98.5 133.4h.2zM98.5 133.5h.2zM98.5 133.6h.2zM98.5 133.7h.2zM98.5 133.8h.2zM98.5 133.9h.2zM98.5 133.9h.1zM98.5 134h.1zM98.5 134.1h.1zM98.5 134.2h.1zM98.5 134.3h.1zM98.5 134.4h.1zM98.5 134.5h.1zM98.5 134.5h.1z"/>
<path d="M196.8 139.8h.2zM196.8 139.9h.3zM196.8 140h.5zM196.8 140h.6zM196.8 140.1h.6zM196.8 140.2h.6zM196.9 140.3h.5zM196.9 140.4h.5zM196.9 140.5h.5zM196.9 140.5h.5zM196.9 140.6h.5zM196.9 140.7h.5zM196.9 140.8h.5zM197 140.9h.4zM197 141h.4zM197 141.1h.4zM197 141.1h.4zM197 141.2h.4zM197 141.3h.4zM197 141.4h.4zM197 141.5h.4zM197.1 141.6h.3zM197.1 141.6h.3zM197.1 141.7h.3zM197.1 141.8h.3zM197.1 141.9h.3zM197.1 142h.3zM197.1 142.1h.3zM197.2 142.2h.2zM197.2 142.2h.2zM197.2 142.3h.2zM197.2 142.4h.2zM197.2 142.5h.2zM197.2 142.6h.2zM197.2 142.7h.2zM197.3 142.7h.1zM197.3 142.8h.1zM197.3 142.9h.1zM197.3 143h.1zM197.3 143.1h.1zM197.3 143.2h.1zM197.3 143.3h.1zM197.3 143.3h.1z"/>
<path d="M197.9 139.8h.1zM197.8 139.9h.2zM197.7 140h.3zM197.6 140h.4zM197.4 140.1h.6zM197.4 140.2h.6zM197.4 140.3h.6zM197.4 140.4h.6zM197.4 140.5h.6zM197.4 140.5h.6zM197.4 140.6h.6zM197.4 140.7h.6zM197.4 140.8h.6zM197.4 140.9h.6zM197.4 141h.6zM197.4 141.1h.5zM197.4 141.1h.5zM197.4 141.2h.5zM197.4 141.3h.5zM197.4 141.4h.5zM197.4 141.5h.5zM197.4 141.6h.5zM197.4 141.6h.5zM197.4 141.7h.5zM197.4 141.8h.4zM197.4 141.9h.4zM197.4 142h.4zM197.4 142.1h.4zM197.4 142.2h.4zM197.4 142.2h.4zM197.4 142.3h.4zM197.4 142.4h.4zM197.4 142.5h.3zM197.4 142.6h.3zM197.4 142.7h.3zM197.4 142.7h.3zM197.4 142.8h.3zM197.4 142.9h.3zM197.4 143h.3zM197.4 143.1h.3zM197.4 143.2h.3zM197.4 143.3h.2zM197.4 143.3h.2zM197.4 143.4h.2zM197.4 143.5h.2zM197.4 143.6h.2zM197.4 143.7h.2zM197.4 143.8h.2zM197.4 143.8h.2z"/>
<path d="M47.4 157.5h4.5zM48.2 157.6h3.8zM48.9 157.6h3.2zM49.6 157.7h2.6zM50.3 157.8h1.9zM51.1 157.9h1.2zM51.7 158h.7z"/>
<path d="M51.8 156.9h.6zM51.2 157h1.1zM50.5 157.1h1.7zM50 157.1h2.2zM49.4 157.2h2.8zM48.7 157.3h3.4zM48.1 157.4h3.9z"/>
<path d="M62 146.6h.7zM62.1 146.6h1.2zM62.1 146.7h2zM62.2 146.8h2.6zM62.3 146.9h3.2zM62.4 147h3.8z"/>
<path d="M62.4 147.1h4.5zM62.4 147.2h3.9zM62.3 147.2h3.4zM62.2 147.3h2.8zM62.1 147.4h2.3zM62.1 147.5h1.7zM62.1 147.6h1.1zM62 147.7h.6z"/>
<path d="M64.5 156.9h.6zM64.6 157h1.1zM64.6 157.1h1.8zM64.7 157.1h2.3zM64.8 157.2h2.8zM64.8 157.3h3.4zM64.9 157.4h3.9z"/>
<path d="M64.9 157.5h4.5zM64.9 157.6h3.8zM64.8 157.6h3.3zM64.7 157.7h2.6zM64.7 157.8h1.9zM64.6 157.9h1.3zM64.5 158h.7z"/>
<path d="M69.4 147.1h4.5zM70.1 147.2h3.9zM70.7 147.2h3.4zM71.4 147.3h2.8zM72 147.4h2.2zM72.6 147.5h1.7zM73.2 147.6h1.1zM73.8 147.7h.6z"/>
<path d="M73.7 146.6h.7zM73.1 146.6h1.2zM72.3 146.7h2zM71.6 146.8h2.6zM70.9 146.9h3.2zM70.2 147h3.8z"/>
<path d="M110.3 155.4h4.5zM111 155.5h3.9zM111.6 155.6h3.4zM112.3 155.7h2.8zM112.9 155.8h2.2zM113.5 155.9h1.6zM114.1 156h1.1zM114.7 156h.6z"/>
<path d="M114.7 154.9h.6zM114.1 154.9h1.1zM113.5 155h1.6zM112.9 155.1h2.2zM112.3 155.2h2.8zM111.6 155.3h3.4zM111 155.4h3.9z"/>
<path d="M180.4 154.9h.6zM180.5 154.9h1.1zM180.6 155h1.7zM180.6 155.1h2.3zM180.7 155.2h2.8zM180.8 155.3h3.3zM180.8 155.4h3.9z"/>
<path d="M180.8 155.4h4.5zM180.8 155.5h3.9zM180.8 155.6h3.3zM180.7 155.7h2.8zM180.6 155.8h2.3zM180.6 155.9h1.7zM180.5 156h1.1zM180.4 156h.6z"/>
<path d="M39.4 168.1h4.5zM40 168.1h3.9zM40.6 168.2h3.4zM41.3 168.3h2.8zM41.9 168.4h2.2zM42.5 168.5h1.7zM43.2 168.6h1.1zM43.8 168.7h.6z"/>
<path d="M43.8 167.5h.6zM43.2 167.6h1.1zM42.5 167.6h1.7zM41.9 167.7h2.2zM41.3 167.8h2.8zM40.6 167.9h3.4zM40 168h3.9z"/>
<path d="M64.5 167.5h.6zM64.6 167.6h1.1zM64.6 167.6h1.8zM64.7 167.7h2.3zM64.8 167.8h2.8zM64.8 167.9h3.4zM64.9 168h3.9z"/>
<path d="M64.9 168.1h4.5zM64.9 168.1h3.9zM64.8 168.2h3.4zM64.8 168.3h2.8zM64.7 168.4h2.3zM64.6 168.5h1.8zM64.6 168.6h1.1zM64.5 168.7h.6z"/>
<path d="M86.5 195.7h.2zM86.5 195.8h.3zM86.5 195.9h.4zM86.5 196h.5zM86.5 196.1h.5zM86.5 196.2h.5zM86.5 196.3h.5zM86.6 196.3h.4zM86.6 196.4h.4zM86.6 196.5h.4zM86.6 196.6h.4zM86.6 196.7h.4zM86.6 196.8h.4zM86.6 196.8h.4zM86.6 196.9h.4zM86.7 197h.3zM86.7 197.1h.3zM86.7 197.2h.3zM86.7 197.3h.3zM86.7 197.4h.3zM86.7 197.4h.3zM86.7 197.5h.3zM86.7 197.6h.3zM86.7 197.7h.3zM86.8 197.8h.2zM86.8 197.9h.2zM86.8 198h.2zM86.8 198h.2zM86.8 198.1h.2zM86.8 198.2h.2zM86.8 198.3h.2zM86.8 198.4h.2zM86.9 198.5h.1zM86.9 198.5h.1zM86.9 198.6h.1zM86.9 198.7h.1zM86.9 198.8h.1zM86.9 198.9h.1zM86.9 199h.1zM86.9 199.1h.1zM86.9 199.1h.1z"/>
<path d="M87.5 195.7h.2zM87.4 195.8h.3zM87.3 195.9h.4zM87.2 196h.5zM87 196.1h.7zM87 196.2h.7zM87 196.3h.6zM87 196.3h.6zM87 196.4h.6zM87 196.5h.6zM87 196.6h.6zM87 196.7h.6zM87 196.8h.6zM87 196.8h.5zM87 196.9h.5zM87 197h.5zM87 197.1h.5zM87 197.2h.5zM87 197.3h.5zM87 197.4h.5zM87 197.4h.5zM87 197.5h.5zM87 197.6h.5zM87 197.7h.5zM87 197.8h.5zM87 197.9h.5zM87 198h.5zM87 198h.5zM87 198.1h.4zM87 198.2h.4zM87 198.3h.4zM87 198.4h.4zM87 198.5h.4zM87 198.5h.4zM87 198.6h.4zM87 198.7h.3zM87 198.8h.3zM87 198.9h.3zM87 199h.3zM87 199.1h.3zM87 199.1h.3zM87 199.2h.3zM87 199.3h.3zM87 199.4h.2zM87 199.5h.2zM87 199.6h.2zM87 199.6h.2zM87 199.7h.2zM87 199.8h.2zM87 199.9h.2z"/>
<path d="M103.4 196.5h.3zM103.1 196.6h.8zM102.9 196.7h1.1zM102.6 196.8h1.5zM102.4 196.8h1.8zM102.2 196.9h1.7zM101.9 197h1.6zM101.7 197.1h1.4zM101.4 197.2h1.4zM101.3 197.3h1.1zM101 197.4h1zM100.8 197.4h.8zM100.5 197.5h.8zM100.3 197.6h.5zM100.1 197.7h.4zM99.8 197.8h.3zM99.6 197.9h.1z"/>
<path d="M103.5 195.7h.3zM103.4 195.8h.4zM103.2 195.9h.5zM103 196h.7zM102.9 196.1h.8zM102.7 196.2h.9zM102.5 196.3h1.1zM102.4 196.3h1.2zM102.3 196.4h1.2zM102.1 196.5h1.3zM101.9 196.6h1.2zM101.8 196.7h1.1zM101.6 196.8h1zM101.4 196.8h1zM101.3 196.9h.9zM101.1 197h.8zM100.9 197.1h.8zM100.8 197.2h.6zM100.7 197.3h.6zM100.5 197.4h.5zM100.3 197.4h.5zM100.2 197.5h.3zM100 197.6h.3zM99.8 197.7h.3zM99.7 197.8h.1z"/>
<path d="M113.1 195.8h.2zM113.1 195.9h.4zM113.1 196h.5zM113.2 196.1h.6zM113.2 196.2h.7zM113.2 196.3h.7zM113.3 196.3h.6zM113.3 196.4h.6zM113.3 196.5h.6zM113.4 196.6h.6zM113.4 196.7h.6zM113.4 196.8h.6zM113.5 196.8h.5zM113.5 196.9h.5zM113.5 197h.5zM113.5 197.1h.5zM113.5 197.2h.5zM113.5 197.3h.5zM113.6 197.4h.4zM113.6 197.4h.4zM113.6 197.5h.4zM113.7 197.6h.4zM113.7 197.7h.4zM113.7 197.8h.4zM113.8 197.9h.3zM113.8 198h.3zM113.8 198h.3zM113.8 198.1h.4zM113.9 198.2h.3zM113.9 198.3h.3zM113.9 198.4h.3zM114 198.5h.2zM114 198.5h.3zM114 198.6h.3zM114 198.7h.3zM114 198.8h.3zM114 198.9h.3zM114.1 199h.2zM114.1 199.1h.3zM114.1 199.1h.3zM114.2 199.2h.2zM114.2 199.3h.2zM114.2 199.4h.2zM114.3 199.6h.2zM114.3 199.6h.2z"/>
<path d="M114.3 195.6h.2zM114.2 195.7h.3zM114.1 195.7h.4zM114 195.8h.5zM114 195.9h.5zM113.9 196h.6zM113.8 196.1h.7zM113.9 196.2h.6zM113.9 196.3h.6zM113.9 196.3h.6zM113.9 196.4h.6zM113.9 196.5h.6zM114 196.6h.5zM114 196.7h.5zM114 196.8h.5zM114 196.8h.5zM114 196.9h.5zM114 197h.5zM114 197.1h.5zM114 197.2h.5zM114 197.3h.5zM114 197.4h.5zM114 197.4h.5zM114 197.5h.5zM114.1 197.6h.4zM114.1 197.7h.4zM114.1 197.8h.4zM114.1 197.9h.4zM114.1 198h.4zM114.1 198h.5zM114.2 198.1h.4zM114.2 198.2h.4zM114.2 198.3h.4zM114.2 198.4h.4zM114.2 198.5h.4zM114.3 198.5h.3zM114.3 198.6h.3zM114.3 198.7h.3zM114.3 198.8h.3zM114.3 198.9h.3zM114.3 199h.3zM114.4 199.1h.2zM114.4 199.1h.2zM114.4 199.2h.2zM114.4 199.3h.2zM114.4 199.4h.2zM114.4 199.5h.2z"/>
<path d="M132.5 184.1h.2zM132.6 184.1h.2zM132.7 184.3h.1zM132.8 184.4h.1zM132.8 184.5h.2zM132.8 184.6h.2zM132.8 184.7h.3zM132.9 184.7h.3zM132.9 184.8h.4zM133 184.9h.3zM133.1 185h.2zM133.1 185.1h.3zM133.2 185.2h.3zM133.2 185.3h.3zM133.3 185.3h.3zM133.3 185.4h.4zM133.3 185.5h.5zM133.3 185.6h.6zM133.4 185.7h.5zM133.5 185.8h.4zM133.5 185.8h.5zM133.6 185.9h.5zM133.6 186h.5zM133.7 186.1h.5zM133.7 186.2h.6zM133.8 186.3h.6zM133.8 186.4h.6zM133.9 186.4h.6zM133.9 186.5h.6zM133.9 186.6h.7zM134 186.7h.6zM134 186.8h.7zM134.1 186.9h.7zM134.1 186.9h.8zM134.2 187h.7zM134.2 187.1h.7zM134.3 187.2h.6zM134.4 187.3h.5zM134.4 187.4h.4zM134.5 187.5h.3zM134.5 187.5h.3zM134.5 187.6h.2zM134.5 187.7h.2z"/>
<path d="M132.8 184.2h.1zM132.8 184.3h.2zM132.9 184.4h.2zM133 184.5h.2zM133 184.6h.3zM133.1 184.7h.2zM133.2 184.7h.2zM133.3 184.8h.2zM133.3 184.9h.3zM133.3 185h.4zM133.4 185.1h.4zM133.5 185.2h.4zM133.5 185.3h.4zM133.6 185.3h.4zM133.7 185.4h.4zM133.8 185.5h.4zM133.9 185.6h.4zM133.9 185.7h.5zM133.9 185.8h.6zM134 185.8h.5zM134.1 185.9h.5zM134.1 186h.6zM134.2 186.1h.6zM134.3 186.2h.6zM134.4 186.3h.6zM134.4 186.4h.6zM134.5 186.4h.6zM134.5 186.5h.7zM134.6 186.6h.7zM134.6 186.7h.8zM134.7 186.8h.8zM134.8 186.9h.8zM134.9 186.9h.7zM134.9 187h.8z"/>
<path d="M135.6 190h.1zM135.6 190.1h.3zM135.6 190.2h.5zM135.6 190.2h.6zM135.6 190.3h.7zM135.6 190.4h.7zM135.6 190.5h.7zM135.7 190.6h.6zM135.7 190.7h.6zM135.7 190.8h.6zM135.8 190.8h.5zM135.8 190.9h.6zM135.8 191h.6zM135.8 191.1h.6zM135.9 191.2h.5zM135.9 191.3h.5zM135.9 191.3h.5zM136 191.4h.4zM136 191.5h.4zM136 191.6h.5zM136 191.7h.5zM136.1 191.8h.4zM136.1 191.9h.4zM136.1 191.9h.4zM136.1 192h.4zM136.1 192.1h.4zM136.1 192.2h.5zM136.1 192.3h.5zM136.2 192.4h.4zM136.2 192.4h.4zM136.2 192.5h.4zM136.2 192.6h.4zM136.3 192.7h.3zM136.3 192.8h.3zM136.3 192.9h.4zM136.4 193h.3zM136.4 193h.3zM136.4 193.1h.3zM136.4 193.2h.3zM136.5 193.3h.2zM136.5 193.4h.2zM136.5 193.5h.2zM136.6 193.5h.1zM136.6 193.6h.1zM136.6 193.7h.1zM136.6 193.8h.1z"/>
<path d="M136.7 189.8h.1zM136.6 189.9h.2zM136.5 190h.3zM136.4 190.1h.4zM136.3 190.2h.5zM136.2 190.2h.6zM136.3 190.3h.5zM136.3 190.4h.5zM136.3 190.5h.5zM136.3 190.6h.5zM136.3 190.7h.5zM136.3 190.8h.5zM136.3 190.8h.5zM136.4 190.9h.4zM136.4 191h.4zM136.4 191.1h.4zM136.4 191.2h.4zM136.4 191.3h.4zM136.4 191.3h.4zM136.4 191.4h.4zM136.4 191.5h.4zM136.5 191.6h.3zM136.5 191.7h.3zM136.5 191.8h.3zM136.5 191.9h.3zM136.5 191.9h.3zM136.5 192h.3zM136.5 192.1h.3zM136.6 192.2h.2zM136.6 192.3h.2zM136.6 192.4h.2zM136.6 192.4h.2zM136.6 192.5h.2zM136.6 192.6h.2zM136.6 192.7h.2zM136.6 192.8h.2zM136.7 192.9h.1zM136.7 193h.1zM136.7 193h.1zM136.7 193.1h.1zM136.7 193.2h.1zM136.7 193.3h.1zM136.7 193.4h.1z"/>
<path d="M99.1 221h4.4zM99.7 221.1h3.9zM100.3 221.1h3.4zM101 221.2h2.8zM101.6 221.3h2.2zM102.2 221.4h1.7zM102.9 221.5h1.1zM103.5 221.6h.6z"/>
<path d="M103.5 220.4h.6zM102.9 220.5h1.1zM102.2 220.6h1.7zM101.6 220.6h2.2zM101 220.7h2.8zM100.3 220.8h3.4zM99.7 220.9h3.9z"/>
<path d="M110.2 220.4h.5zM110.2 220.5h1.1zM110.3 220.6h1.7zM110.3 220.6h2.3zM110.4 220.7h2.8zM110.5 220.8h3.4zM110.6 220.9h3.9z"/>
<path d="M110.6 221h4.5zM110.6 221.1h3.9zM110.5 221.1h3.4zM110.4 221.2h2.8zM110.3 221.3h2.3zM110.3 221.4h1.7zM110.2 221.5h1.1zM110.2 221.6h.5z"/>
</g>
<text font-size="15.3" x="86.3" y="269.5">Гайка накидная</text>
<g font-size="10.9">
<text x="81.4" y="9.3" transform="rotate(-180 81.4 9.3)">МЧ00.08.00.07</text>
<text x="27" y="112.5">А</text>
<text x="97.5" y="174.7">А(2:1)</text>
<text x="119.6" y="248.2">МЧ00.08.00.07</text>
</g>
<text font-size="10.7" x="86.2" y="288.2">БрО5Ц5С5 ГОСТ 613-79</text>
<g font-size="7.8">
<text x="47.4" y="32.5">24</text>
<text x="39.4" y="45.1" transform="rotate(15 39.4 45.1)">30°</text>
<text x="52.6" y="45.6" transform="rotate(-15 52.6 45.6)">30°</text>
<text x="111.4" y="57.8">⌀46</text>
<text x="95.9" y="107" transform="rotate(-90 95.9 107)">⌀68</text>
<text x="86.1" y="108.9" transform="rotate(-90 86.1 108.9)">M55×4</text>
<text x="194.8" y="109.1" transform="rotate(-90 194.8 109.1)">⌀86,6</text>
<text x="76.4" y="144.5">2,5×45°</text>
<text x="54.4" y="155.1">22</text>
<text x="144.1" y="153.1">75</text>
<text x="50.6" y="165.8">30</text>
<text x="103.2" y="183.6">R1</text>
<text x="136.2" y="183.2" transform="rotate(68 136.2 183.2)">45°</text>
<text x="102.1" y="191">R2</text>
<text x="84.5" y="196" transform="rotate(-90 84.5 196)">⌀56,5</text>
<text x="104.6" y="218.7">8</text>
<text x="172.8" y="267.3">0,66</text>
<text x="192.9" y="267.3">1:1</text>
<text x="172" y="283.8">ПГУПС</text>
<text x="170.6" y="290.8">ЛТ-219</text>
</g>
<g font-size="5.4">
<text x="12.6" y="46.9" transform="rotate(-90 12.6 46.9)">Перв. примен.</text>
<text x="12.6" y="103.8" transform="rotate(-90 12.6 103.8)">Справ. №</text>
<text x="12.6" y="176.7" transform="rotate(-90 12.6 176.7)">Подп. и дата</text>
<text x="12.6" y="205.8" transform="rotate(-90 12.6 205.8)">Инв. № дубл.</text>
<text x="12.6" y="231.5" transform="rotate(-90 12.6 231.5)">Взам. инв. №</text>
<text x="159.1" y="256.6">Лит.</text>
<text x="173.1" y="256.6">Масса</text>
<text x="188" y="256.6">Масштаб</text>
<text x="12.6" y="261.7" transform="rotate(-90 12.6 261.7)">Подп. и дата</text>
<text x="41.2" y="261.6">№ докум.</text>
<text x="63.6" y="261.6">Подп.</text>
<text x="21" y="266.6">Разраб.</text>
<text x="38" y="266.6">Заразнов Д.А.</text>
<text x="21" y="271.6">Пров.</text>
<text x="38" y="271.6">Елисеева Н.Н.</text>
<text x="21" y="276.6">Т.контр.</text>
<text x="156.9" y="276.6">Лист</text>
<text x="178" y="276.6">Листов</text>
<text x="198.4" y="276.6">1</text>
<text x="21" y="286.6">Н.контр.</text>
<text x="12.6" y="290.8" transform="rotate(-90 12.6 290.8)">Инв. № подл.</text>
<text x="21" y="291.6">Утв.</text>
<text x="96" y="296.6">Копировал</text>
<text x="166" y="296.6">Формат</text>
<text x="186" y="296.6">A4</text>
</g>
<g font-size="5.3">
<text x="21.1" y="261.6">Изм.</text>
<text x="28.1" y="261.6">Лист</text>
<text x="76.1" y="261.6">Дата</text>
</g>
</svg>
